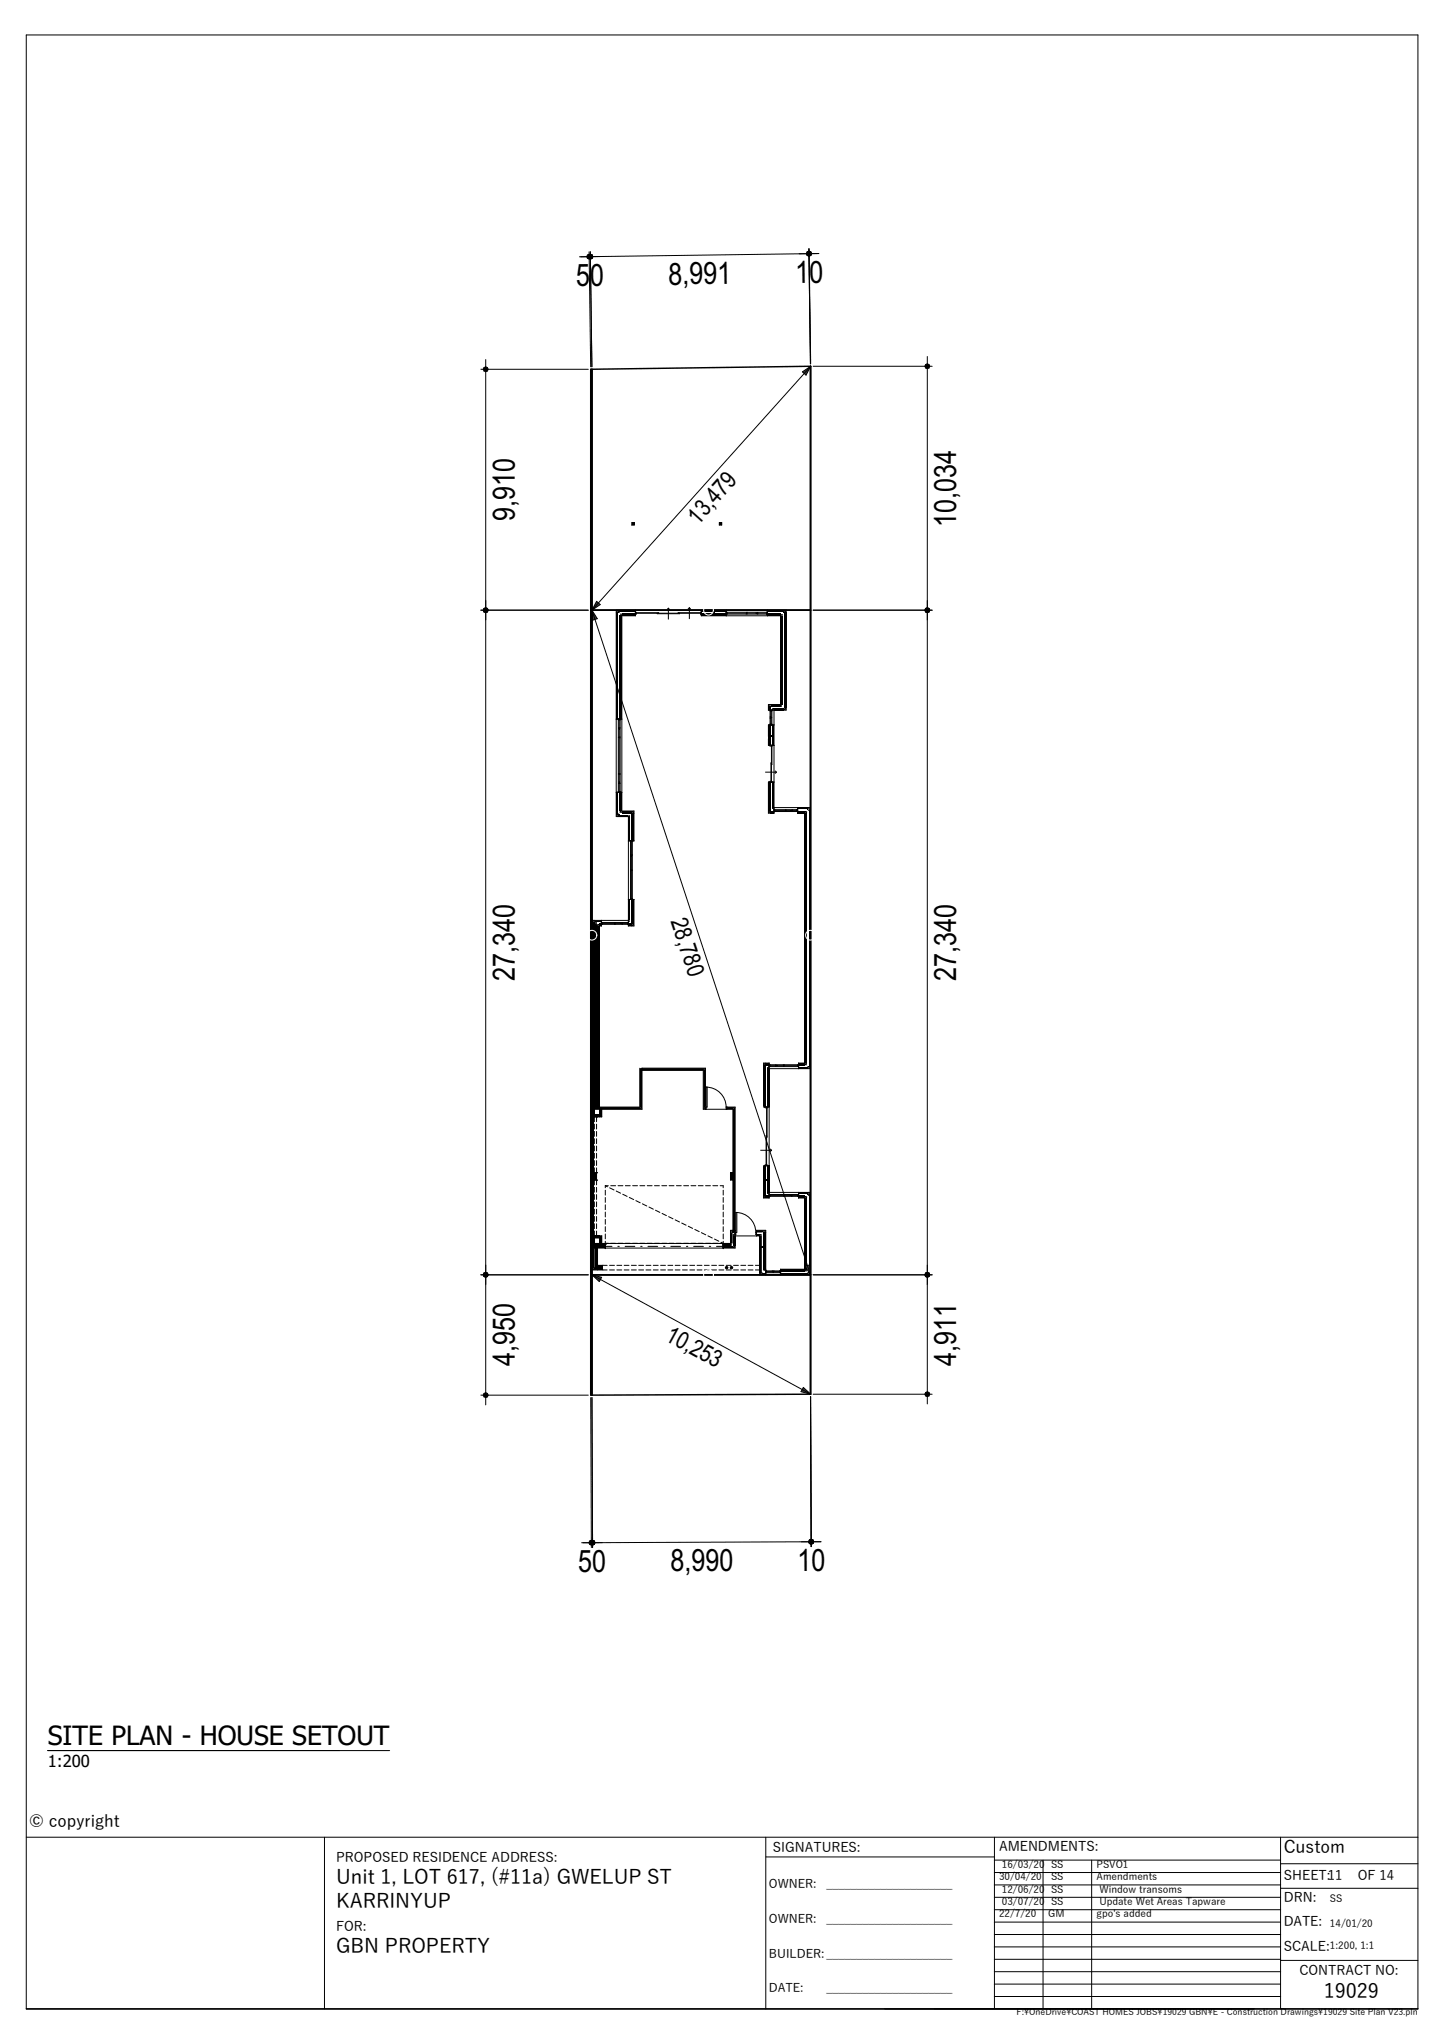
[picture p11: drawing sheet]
<svg xmlns="http://www.w3.org/2000/svg" width="297mm" height="420mm" viewBox="0 0 297 420" stroke-linecap="round" stroke-linejoin="round" font-family="sans-serif">
<g fill="none" stroke="#000" stroke-width=".21">
<path d="M5.4 7.2h286.2v406h-286.2zM5.4 377.9h286.2M66.7 377.9v35.3M157.5 377.9v35.3M204.5 377.9v35.3M263.4 377.9v35.3M157.5 381.9h47M204.5 397.9h58.9M204.5 395.3h58.9M204.5 392.8h58.9M204.5 390.2h58.9M204.5 387.7h58.9"/>
<path d="M204.5 385.1h58.9M204.5 382.6h58.9M214.5 382.6v30.6M224.5 382.6v30.6M263.4 383.3h28.2M263.4 388.4h28.2M204.5 408.1h58.9M204.5 405.5h58.9M204.5 403h58.9M204.5 400.4h58.9M204.5 410.6h58.9M263.4 403.2h28.2"/>
</g>
<!-- layer: D1  WALLS-(external) -->
<path d="M150.7 256.3h.5v.4z" fill="#000"/>
<g fill="#000">
<path d="M150.2 255.8h.5v.4zM150.7 256.3l.5 .4h-.5z"/>
<path d="M122.2 256.3h2.3v.4h-2.3z" fill-rule="evenodd"/>
<path d="M148.7 256.3h2v.4h-2z" fill-rule="evenodd"/>
</g>
<g fill="#fff">
<path d="M122.2 256.2l2.3 .1z" fill-rule="evenodd"/>
<path d="M148.7 256.2l2 .1z" fill-rule="evenodd"/>
</g>
<g fill="#000">
<path d="M150.2 255.8l.5 .4h-.5z"/>
<path d="M122.2 255.8h2.3v.4h-2.3z" fill-rule="evenodd"/>
<path d="M148.7 255.8h1.5v.4h-1.5z" fill-rule="evenodd"/>
</g>
<path d="M124.5 255.8h24.2v.9h-24.2z" fill-rule="evenodd" fill="#fff"/>
<g fill="none" stroke="#000" stroke-width=".21">
<path d="M121.7 227.7v29M122.2 229.7v24.5M122.2 227.7h9.4M123.3 228.2h-1.1v1.1M123.8 228.2h8.2M122.2 255.8h28M122.2 254.6v2.1h.2M124.5 255.9h.1M124.5 243.9v.4M124.5 244.8v1M124.5 246.3v1M124.5 247.8v1"/>
<path d="M124.5 249.3v1M124.5 250.8v1M124.5 252.3v1M124.5 253.8v1M124.5 255.3v1.5M124.5 255.7h.6M124.5 243.9h.6M124.5 243.9l.4 .2M124.5 256.4h1.4M125.4 244.3l.9 .5M125.6 255.7h1M125.6 243.9h1"/>
<path d="M126.7 245l.9 .4M127.1 256.4h.3M127.1 255.7h1M127.1 243.9h1M128.1 245.6l.9 .5M128.6 256.4h2M128.6 255.7h1M128.6 243.9h1M129.4 246.3l.9 .4M130.1 255.7h1M130.1 243.9h1M130.8 247l.9 .4"/>
<path d="M131.6 255.7h1M131.6 243.9h1M131.8 256.4h.3M132.1 247.6l.9 .4M133.1 255.7h1M133.1 243.9h1M133.3 256.4h2M133.5 248.3l.9 .4M134.6 255.7h1M134.6 243.9h1M134.8 248.9l.9 .5M136.1 255.7h1"/>
<path d="M136.1 243.9h1M136.2 249.6l.9 .4M136.5 256.4h.3M137.5 250.2l.9 .5M137.6 255.7h1M137.6 243.9h1M138 256.4h2M138.9 250.9l.9 .4M139.1 255.7h1M139.1 243.9h1M140.2 251.6l.9 .4M140.6 255.7h1"/>
<path d="M140.6 243.9h1M141.2 256.4h.3M141.6 252.2l.9 .5M142.1 255.7h1M142.1 243.9h1M142.7 256.4h2M142.9 252.9l.9 .4M143.6 255.7h1M143.6 243.9h1M144.3 253.5l.9 .5M145.1 255.7h1M145.1 243.9h1"/>
<path d="M145.6 254.2l.9 .4M145.9 256.4h.3M146.6 255.7h1M146.6 243.9h1M147 254.9l.9 .4M147.4 256.4h1.3M148.1 243.9h.6v.4M148.3 255.5l.4 .2h-.6M148.7 255.9h.1M148.7 244.8v1M148.7 246.3v1M148.7 247.8v1"/>
<path d="M148.7 249.3v1M148.7 250.8v1M148.7 252.3v1M148.7 253.8v1M148.7 255.3v1.5M151.2 256.3v.4h-28.3"/>
</g>
<path d="M122 227.7v29" fill="none" stroke="#000" stroke-width=".45"/>
<g fill="#000">
<path d="M122.2 227.7h9.4l.4 .5h-9.8z" fill-rule="evenodd"/>
<path d="M122.2 241.2h.5v1.5h-.5z" fill-rule="evenodd"/>
</g>
<g fill="#fff">
<path d="M122.2 242.7h.5v11.5h-.5z" fill-rule="evenodd"/>
<path d="M122.2 229.7h.5v11.5h-.5z" fill-rule="evenodd"/>
</g>
<g fill="none" stroke="#000" stroke-width=".21">
<path d="M122.2 189.3h-.5v38.4M123.2 190.5v17.9M123.2 208.8v18.9h-1M131.6 219.7v8M132 219.7v8.5M145.1 219.7v8.5h-.5v-8M122.2 229.7v1M122.2 231.2v1M122.2 232.7v1M122.2 234.2v1M122.2 235.7v1M122.2 237.2v1"/>
<path d="M122.2 238.7v1M122.7 229.7h.1M122.7 229.7v1M122.7 231.2v1M122.7 232.7v1M122.7 234.2v1M122.7 235.7v1M122.7 237.2v1M122.7 238.7v1M123.3 228.2v1.1h-1.1M123.8 228.2v1.5h-1.6M151.2 227.7h-1.7v.5h1.2"/>
<path d="M122.2 242.7h.5M122.2 253.2v1h.5M122.2 241.2h.5M122.2 240.2v3.5M122.2 244.2v1M122.2 245.7v1M122.2 247.2v1M122.2 248.7v1M122.2 250.2v1M122.2 251.7v1M122.7 242.7h.1M122.7 254.2h.1"/>
<path d="M122.7 241.2h.1M122.7 240.2v3.5M122.7 244.2v1M122.7 245.7v1M122.7 247.2v1M122.7 248.7v1M122.7 250.2v1M122.7 251.7v1M122.7 253.2v1"/>
</g>
<g fill="#000">
<path d="M121.7 189.3h.5v.4zM122.7 190l.1 .1zM122.8 190.1l.4 .4h-.4zM145.1 227.7v.5h-.5z"/>
<path d="M121.7 189.3l.5 .5h-.5z" fill-rule="evenodd"/>
<path d="M122.2 189.8l.6 .3v37.6h-.6z" fill-rule="evenodd"/>
<path d="M122.3 189.8h.5v.2z" fill-rule="evenodd"/>
<path d="M122.8 190h.4v.5z" fill-rule="evenodd"/>
<path d="M122.8 190.5h.4v37.2h-.4z" fill-rule="evenodd"/>
<path d="M122.2 229.3h1.1v.4h-1.1z" fill-rule="evenodd"/>
<path d="M123.3 228.2h.5v1.5h-.5z" fill-rule="evenodd"/>
<path d="M149.5 227.7h1.7l-.5 .5h-1.2z" fill-rule="evenodd"/>
</g>
<path d="M122 189.8v37.9M131.8 219.7v8.5M144.9 219.7v8.5" fill="none" stroke="#000" stroke-width=".45"/>
<path d="M145.1 227.7h4.4v.5h-4.4z" fill-rule="evenodd" fill="#fff"/>
<path d="M145.1 228.2h4.4M145.1 227.7h4.4" fill="none" stroke="#fff" stroke-width=".21"/>
<path d="M145.2 223.6a4.1 4.1 0 0 1 4.1 4.1M145.2 223.6h.2v4.1h-.3v.5h4.4v-.5h-.2M145.2 223.6v4.6M149.3 227.7v.5M151.2 227.7v25.4h-.5v-24.9" fill="none" stroke="#000" stroke-width=".21"/>
<g fill="#000">
<path d="M150.6 253.5l.1 .1zM150.8 253.8h.4v.4z"/>
<path d="M150.7 228.2l.5-.5v25.4h-.5z" fill-rule="evenodd"/>
<path d="M150.2 253.1h.5v.4z" fill-rule="evenodd"/>
<path d="M150.7 254.2h.5v2.1h-.5z" fill-rule="evenodd"/>
<path d="M150.7 253.8l.5 .4h-.5z" fill-rule="evenodd"/>
</g>
<path d="M150.7 253.8v2.4z" fill-rule="evenodd" fill="#fff"/>
<g fill="#000">
<path d="M150.2 253.1l.4 .4h-.4z"/>
<path d="M150.2 253.5l.5 .1v2.2h-.5z" fill-rule="evenodd"/>
</g>
<path d="M150.7 253.1h-.5v2.7M151.2 254.2v2.1" fill="none" stroke="#000" stroke-width=".21"/>
<g fill="#fff">
<path d="M150.7 253.7l.1 .1z"/>
<path d="M150.7 253.6v.2z" fill-rule="evenodd"/>
</g>
<g fill="#000">
<path d="M156.2 254.2l.5-.4v.4z"/>
<path d="M155.6 253.8h.6v.4h-.6z" fill-rule="evenodd"/>
<path d="M156.2 253.8h.5l-.5 .4z" fill-rule="evenodd"/>
<path d="M157 253.5l.5-.4v.4z" fill-rule="evenodd"/>
</g>
<g fill="#fff">
<path d="M150.7 253.5v.2z" fill-rule="evenodd"/>
<path d="M150.7 253.5h.5v.3h-.4z" fill-rule="evenodd"/>
<path d="M155.6 253.5h1.1v.3h-1.1z" fill-rule="evenodd"/>
</g>
<g fill="#000">
<path d="M157 253.1h.5l-.5 .4z"/>
<path d="M150.7 253.1h.5v.4h-.5z" fill-rule="evenodd"/>
<path d="M155.6 253.1h1.4v.4h-1.4z" fill-rule="evenodd"/>
</g>
<path d="M150.7 253.1h.5v1.1M157.5 253.5v-.4h-1.9v1.1h.6" fill="none" stroke="#000" stroke-width=".21"/>
<path d="M151.2 253.5h4.4v.4h-4.4z" fill-rule="evenodd" fill="#fff"/>
<path d="M151.2 253.9h4.4M151.2 253.5h4.4" fill="none" stroke="#fff" stroke-width=".21"/>
<path d="M151.2 253.1v1.1h4.4v-1.1M151.3 249.4a4.1 4.1 0 0 1 4.1 4.1M151.3 249.4v4.5h-.1M151.3 249.4h.2v4.1h-.3M155.4 253.5v.4h.2M155.4 253.5h.2" fill="none" stroke="#000" stroke-width=".21"/>
<path d="M156.7 253.5h.3l-.3 .3z" fill-rule="evenodd" fill="#fff"/>
<path d="M156.2 262.2l.5-.4v.4z" fill="#000"/>
<path d="M156.7 261.8l.3-.3v.3z" fill-rule="evenodd" fill="#fff"/>
<g fill="#000">
<path d="M156.2 254.2h.5v2.3h-.5z" fill-rule="evenodd"/>
<path d="M157 261.5l.5-.4v.4z" fill-rule="evenodd"/>
</g>
<g fill="#fff">
<path d="M156.7 253.8l.3-.3v.3z" fill-rule="evenodd"/>
<path d="M156.7 253.8h.3v2.7h-.3z" fill-rule="evenodd"/>
</g>
<path d="M157.3 253.5v3" fill="none" stroke="#000" stroke-width=".45"/>
<g fill="#000">
<path d="M156.2 261.8h.5l-.5 .4z" fill-rule="evenodd"/>
<path d="M156.2 256.7h.5v5.1h-.5z" fill-rule="evenodd"/>
</g>
<g fill="#fff">
<path d="M156.7 256.7h.3v4.8h-.3z" fill-rule="evenodd"/>
<path d="M156.7 261.5h.3l-.3 .3z" fill-rule="evenodd"/>
</g>
<path d="M157.3 256.7v4.4" fill="none" stroke="#000" stroke-width=".45"/>
<g fill="#000">
<path d="M157 261.1h.5l-.5 .4z"/>
<path d="M156.2 256.5h.5v.2h-.5z" fill-rule="evenodd"/>
</g>
<g fill="#fff">
<path d="M156.7 256.5l.1 .2z" fill-rule="evenodd"/>
<path d="M157 256.5v.2z" fill-rule="evenodd"/>
</g>
<g fill="#000">
<path d="M166.2 261.8h.5v.4z"/>
<path d="M157 256.5h.5v.2h-.5z" fill-rule="evenodd"/>
</g>
<path d="M156.2 254.2v8h.5M157.5 253.5v7.6" fill="none" stroke="#000" stroke-width=".21"/>
<path d="M166 261.5h.2v.3z" fill="#fff"/>
<g fill="#000">
<path d="M165.5 261.1h.5v.4zM166.2 261.8l.5 .4h-.5z"/>
<path d="M156.7 261.8h.8v.4h-.8z" fill-rule="evenodd"/>
<path d="M160.5 261.8h5.7v.4h-5.7z" fill-rule="evenodd"/>
</g>
<g fill="#fff">
<path d="M166 261.5l.2 .3h-.2z"/>
<path d="M157 261.5h.5v.3h-.5z" fill-rule="evenodd"/>
<path d="M160.5 261.5h5.5v.3h-5.5z" fill-rule="evenodd"/>
</g>
<g fill="#000">
<path d="M165.5 261.1l.5 .4h-.5z"/>
<path d="M160.5 261.1h5v.4h-5z" fill-rule="evenodd"/>
</g>
<path d="M157.5 261.1h3v1.1h-3z" fill-rule="evenodd" fill="#fff"/>
<path d="M157.5 261.1v1.1M157.5 261.8h3M157.5 261.4h3M157.6 261.6h2.8M157.6 261.4v.4M158.8 261.4l.2 .3 .2-.3M160.4 261.4v.4M165.5 261.1h-5v1.1M166.7 261.8v.4h-10" fill="none" stroke="#000" stroke-width=".21"/>
<path d="M166.2 245.3h.5l-.5 .4z" fill="#000"/>
<path d="M166 245.7h.2l-.2 .3z" fill="#fff"/>
<path d="M165.5 246h.5l-.5 .4zM166.2 245.7l.5-.4v.4z" fill="#000"/>
<path d="M166.5 245.7v16.1" fill="none" stroke="#000" stroke-width=".45"/>
<g fill="#fff">
<path d="M166 246l.2-.3v.3z"/>
<path d="M166 246h.2v15.5h-.2z" fill-rule="evenodd"/>
</g>
<path d="M165.8 246.4v14.7" fill="none" stroke="#000" stroke-width=".45"/>
<path d="M157.7 245.3h.5l-.5 .4zM166 246v.4h-.5z" fill="#000"/>
<path d="M165.5 246.4v14.7M166.2 245.3h.5v16.5" fill="none" stroke="#000" stroke-width=".21"/>
<path d="M157.5 245.7h.2l-.2 .3z" fill="#fff"/>
<path d="M157 246h.5l-.5 .4zM158.2 245.3v.4h-.5z" fill="#000"/>
<path d="M164.2 245.5h2" fill="none" stroke="#000" stroke-width=".45"/>
<g fill="#fff">
<path d="M157.7 245.7v.3h-.2z"/>
<path d="M157.7 245.7h.5v.3h-.5z" fill-rule="evenodd"/>
<path d="M164.2 245.7h1.8v.3h-1.8z" fill-rule="evenodd"/>
</g>
<g fill="#000">
<path d="M157.5 246v.4h-.5z"/>
<path d="M157.5 246h.7v.4h-.7z" fill-rule="evenodd"/>
<path d="M164.2 246h1.3v.4h-1.3z" fill-rule="evenodd"/>
</g>
<path d="M158.2 245.3h6v1.1h-6z" fill-rule="evenodd" fill="#fff"/>
<path d="M158.2 245.7h6M158.2 246.1h6M158.3 245.7v.4M158.3 245.9h2.8M161.1 245.7v.4M161.3 245.9h2.8M161.3 245.7v.4M162.5 245.9l.4-.2v.3zM164.1 245.7v.4M164.2 245.3v1.1h1.3M166.2 245.3h-8v1.1h-1.2v-.4" fill="none" stroke="#000" stroke-width=".21"/>
<path d="M157.7 219.4h.5v.4z" fill="#000"/>
<path d="M157.5 219.1h.2v.3z" fill="#fff"/>
<path d="M157 218.7h.5v.4z" fill="#000"/>
<path d="M158 242.7v2.6" fill="none" stroke="#000" stroke-width=".45"/>
<path d="M157.5 242.7h.2v3h-.2z" fill-rule="evenodd" fill="#fff"/>
<path d="M158 219.8v7.9M158 239.8v2.7M157.3 242.7v3.3" fill="none" stroke="#000" stroke-width=".45"/>
<path d="M157.7 219.4l.5 .4h-.5z" fill="#000"/>
<g fill="#fff">
<path d="M157.5 219.1l.2 .3h-.2z"/>
<path d="M157.5 219.4h.2v8.3h-.2z" fill-rule="evenodd"/>
<path d="M157.5 239.8h.2v2.7h-.2z" fill-rule="evenodd"/>
</g>
<path d="M157.3 219.1v8.6M157.3 239.8v2.7" fill="none" stroke="#000" stroke-width=".45"/>
<g fill="#000">
<path d="M157 218.7l.5 .4h-.5z"/>
<path d="M157 242.5h.5v.2h-.5z" fill-rule="evenodd"/>
<path d="M157.7 242.5h.5v.2h-.5z" fill-rule="evenodd"/>
</g>
<path d="M157 227.7h1.2v12.1h-1.2z" fill-rule="evenodd" fill="#fff"/>
<path d="M157.5 218.7h-.5v9h1.2M158.2 219.8v25.5M158.2 239.8h-1.2v6.2" fill="none" stroke="#000" stroke-width=".21"/>
<path d="M157 227.7v12.1" fill="none" stroke="#fff" stroke-width=".21"/>
<path d="M157.4 239.6h.4v.2h-.4z" fill-rule="evenodd" fill="#fff"/>
<path d="M157.4 239.6h.4v.2h-.4z" fill="none" stroke="#000" stroke-width=".21"/>
<path d="M157.4 227.7h.4v.2h-.4z" fill-rule="evenodd" fill="#fff"/>
<path d="M156.4 236.6h2.3M157.7 227.9l-.1 11.7 .1-6M157.8 227.9h-.4v-.2h.4l-.1 6.2M158.4 236.3l.3 .3M158.7 236.6l-.3 .2" fill="none" stroke="#000" stroke-width=".21"/>
<path d="M166.2 219.4h.5v.4z" fill="#000"/>
<path d="M166 219.1h.2v.3z" fill="#fff"/>
<path d="M165.5 218.7h.5v.4zM166.2 219.4l.5 .4h-.5z" fill="#000"/>
<path d="M164.2 219.6h2" fill="none" stroke="#000" stroke-width=".45"/>
<g fill="#fff">
<path d="M166 219.1l.2 .3h-.2z"/>
<path d="M157.7 219.1h.5v.3h-.5z" fill-rule="evenodd"/>
<path d="M164.2 219.1h1.8v.3h-1.8z" fill-rule="evenodd"/>
</g>
<g fill="#000">
<path d="M165.5 218.7l.5 .4h-.5z"/>
<path d="M157.5 218.7h.7v.4h-.7z" fill-rule="evenodd"/>
<path d="M164.2 218.7h1.3v.4h-1.3z" fill-rule="evenodd"/>
</g>
<path d="M158.2 218.7h6v1.1h-6z" fill-rule="evenodd" fill="#fff"/>
<path d="M157.5 218.7h.7v1.1h8.5v-.4M158.2 219.4h6M158.2 219h6M158.3 219.2h2.8M158.3 219v.4M159.6 219l.3 .2-.3 .1zM161.1 219v.4M161.3 219v.4M161.3 219.2h2.8M164.1 219v.4M165.5 218.7h-1.3v1.1" fill="none" stroke="#000" stroke-width=".21"/>
<path d="M166.2 166.1h.5l-.5 .5z" fill="#000"/>
<path d="M166 166.6h.2l-.2 .2z" fill="#fff"/>
<path d="M165.5 166.8h.5l-.5 .5zM166.2 166.6l.5-.5v.5z" fill="#000"/>
<path d="M166.5 166.6v52.8" fill="none" stroke="#000" stroke-width=".45"/>
<g fill="#fff">
<path d="M166 166.8l.2-.2v.2z"/>
<path d="M166 166.8h.2v52.3h-.2z" fill-rule="evenodd"/>
</g>
<path d="M165.8 167.3v51.4" fill="none" stroke="#000" stroke-width=".45"/>
<path d="M158.7 166.1h.5l-.5 .5zM165.5 167.3l.5-.5v.5z" fill="#000"/>
<path d="M165.5 167.3v15.2M166.2 166.1h.5v53.3M165.5 183v2.6M165.5 186.1v4.6M165.5 191.2v8.6M165.5 200.3v2.6M165.5 203.4v15.3" fill="none" stroke="#000" stroke-width=".21"/>
<path d="M158.5 166.6h.2l-.2 .2z" fill="#fff"/>
<path d="M158 166.8h.5l-.5 .5zM159.2 166.1v.5h-.5z" fill="#000"/>
<path d="M164 166.3h2.2" fill="none" stroke="#000" stroke-width=".45"/>
<g fill="#fff">
<path d="M158.7 166.6v.2h-.2z"/>
<path d="M158.7 166.6h.5v.2h-.5z" fill-rule="evenodd"/>
<path d="M164 166.6h2v.2h-2z" fill-rule="evenodd"/>
</g>
<g fill="#000">
<path d="M158.5 166.8v.5h-.5z"/>
<path d="M158.5 166.8h.7v.5h-.7z" fill-rule="evenodd"/>
<path d="M164 166.8h1.5v.5h-1.5z" fill-rule="evenodd"/>
</g>
<path d="M159.2 166.1h4.8v1.2h-4.8z" fill-rule="evenodd" fill="#fff"/>
<path d="M159.2 166.5h4.8M159.2 166.9h4.8M159.3 166.5v.4M159.3 166.7h2.2M161.5 166.5v.4M161.7 166.7h2.2M161.7 166.5v.4M162.6 166.7l.4-.1v.3zM163.9 166.5v.4M164 166.1v1.2h1.5M166.2 166.1h-7v1.2h-1.2v-.5" fill="none" stroke="#000" stroke-width=".21"/>
<path d="M158.7 145.6h.5v.5z" fill="#000"/>
<path d="M158.5 145.4h.2v.2z" fill="#fff"/>
<g fill="#000">
<path d="M158 144.9h.5v.5z"/>
<path d="M158.7 151.5h.5v1.8h-.5z" fill-rule="evenodd"/>
</g>
<path d="M159 160.9v5.2" fill="none" stroke="#000" stroke-width=".45"/>
<g fill="#fff">
<path d="M158.5 160.9h.2v5.7h-.2z" fill-rule="evenodd"/>
<path d="M158.5 151.5h.2v1.8h-.2z" fill-rule="evenodd"/>
</g>
<g fill="#000">
<path d="M158.7 145.6l.5 .5h-.5z"/>
<path d="M158 151.5h.5v1.8h-.5z" fill-rule="evenodd"/>
</g>
<path d="M159 149.1v2.2M158.3 160.9v5.9" fill="none" stroke="#000" stroke-width=".45"/>
<g fill="#fff">
<path d="M158.5 145.4l.2 .2h-.2z"/>
<path d="M158.5 145.6h.2v.5h-.2z" fill-rule="evenodd"/>
<path d="M158.5 149.1h.2v2.2h-.2z" fill-rule="evenodd"/>
</g>
<g fill="#000">
<path d="M158 144.9l.5 .5h-.5z"/>
<path d="M158 145.4h.5v.7h-.5z" fill-rule="evenodd"/>
<path d="M158 151.3h.5v.2h-.5z" fill-rule="evenodd"/>
<path d="M158.7 151.3h.5v.2h-.5z" fill-rule="evenodd"/>
</g>
<path d="M158.3 149.1v2.2" fill="none" stroke="#000" stroke-width=".45"/>
<g fill="#fff">
<path d="M158 146.1h1.2v3h-1.2z" fill-rule="evenodd"/>
<path d="M158 153.3h1.2v7.6h-1.2z" fill-rule="evenodd"/>
</g>
<path d="M158 152v1.3h1.2M158.4 146.1v3M158.4 146.2h.4M158.4 149h.4M158.4 147.4l.3 .2-.3 .2zM158.5 144.9h-.5v1.2h1.2v20M158.6 146.2v2.8M158.8 146.1v3M159.2 149.1h-1.2v2.4M159.2 160.9h-1.2v5.9" fill="none" stroke="#000" stroke-width=".21"/>
<path d="M158.4 160.7h.4v.2h-.4z" fill-rule="evenodd" fill="#fff"/>
<path d="M158.4 160.7h.4v.2h-.4z" fill="none" stroke="#000" stroke-width=".21"/>
<path d="M158.4 153.3h.4v.2h-.4z" fill-rule="evenodd" fill="#fff"/>
<path d="M157.4 158.8h2.3M158.7 153.5l-.1 7.2 .1-3.8M158.8 153.5h-.4v-.2h.4l-.1 3.9M159.4 158.6l.3 .2M159.7 158.8l-.3 .3" fill="none" stroke="#000" stroke-width=".21"/>
<path d="M161.2 145.6h.5v.5z" fill="#000"/>
<path d="M161 145.4h.2v.2z" fill="#fff"/>
<path d="M160.5 144.9h.5v.5zM161.2 145.6l.5 .5h-.5z" fill="#000"/>
<path d="M159.2 145.8h2" fill="none" stroke="#000" stroke-width=".45"/>
<g fill="#fff">
<path d="M161 145.4l.2 .2h-.2z"/>
<path d="M158.7 145.4h2.3v.2h-2.3z" fill-rule="evenodd"/>
</g>
<path d="M158.5 145.1h2" fill="none" stroke="#000" stroke-width=".45"/>
<path d="M161.2 125.5h.5l-.5 .5zM160.5 144.9l.5 .5h-.5z" fill="#000"/>
<path d="M158.5 144.9h2M161.7 145.6v.5h-2.5" fill="none" stroke="#000" stroke-width=".21"/>
<path d="M161 126h.2l-.2 .2z" fill="#fff"/>
<path d="M160.5 126.2h.5l-.5 .5zM161.7 125.5v.5h-.5z" fill="#000"/>
<path d="M161.5 126v19.6" fill="none" stroke="#000" stroke-width=".45"/>
<g fill="#fff">
<path d="M161 126.2l.2-.2v.2z"/>
<path d="M161 126.2h.2v19.2h-.2z" fill-rule="evenodd"/>
</g>
<path d="M160.8 126.7v18.2" fill="none" stroke="#000" stroke-width=".45"/>
<path d="M126.7 125.5l.5 .5h-.5zM160.5 126.7l.5-.5v.5z" fill="#000"/>
<path d="M160.5 126.7v18.2M161.2 125.5h.5v20.1" fill="none" stroke="#000" stroke-width=".21"/>
<path d="M127.2 126l.2 .2h-.2z" fill="#fff"/>
<g fill="#000">
<path d="M127.4 126.2l.5 .5h-.5z"/>
<path d="M146.9 125.5h2.5v.5h-2.5z" fill-rule="evenodd"/>
<path d="M157.8 125.5h3.4v.5h-3.4z" fill-rule="evenodd"/>
</g>
<g fill="#fff">
<path d="M146.9 126h2.5v.2h-2.5z" fill-rule="evenodd"/>
<path d="M157.8 126h3.2v.2h-3.2z" fill-rule="evenodd"/>
</g>
<path d="M146.9 126.4h2.5M157.8 126.4h2.7" fill="none" stroke="#000" stroke-width=".45"/>
<g fill="#000">
<path d="M126.7 125.5h.5v.5z"/>
<path d="M127.2 125.5h3.5v.5h-3.5z" fill-rule="evenodd"/>
<path d="M144.2 125.5h2.4v.5h-2.4z" fill-rule="evenodd"/>
</g>
<g fill="#fff">
<path d="M127.2 126h.2v.2z"/>
<path d="M127.4 126h3.3v.2h-3.3z" fill-rule="evenodd"/>
<path d="M144.2 126h2.4v.2h-2.4z" fill-rule="evenodd"/>
</g>
<path d="M127.9 126.4h2.8M144.2 126.4h2.4" fill="none" stroke="#000" stroke-width=".45"/>
<g fill="#000">
<path d="M127.4 126.2h.5v.5z"/>
<path d="M146.6 125.5h.3v.5h-.3z" fill-rule="evenodd"/>
<path d="M146.6 126.2h.3v.5h-.3z" fill-rule="evenodd"/>
</g>
<g fill="#fff">
<path d="M149.4 125.5h8.4v1.2h-8.4z" fill-rule="evenodd"/>
<path d="M130.7 125.5h13.5v1.2h-13.5z" fill-rule="evenodd"/>
</g>
<g fill="none" stroke="#000" stroke-width=".21">
<path d="M130.7 125.5v1.2h-2.8M144.2 125.5v1.2h16.3M149.4 125.5v1.2M149.4 125.9h8.4M149.4 126.3h8.4M149.5 125.9v.4M149.5 126.1h4M153.5 125.9v.4M153.7 126.1h4M153.7 125.9v.4M155.5 126.1l.4-.1v.3zM157.7 125.9v.4"/>
<path d="M157.8 125.5v1.2M161.2 125.5h-34.5v.5"/>
</g>
<path d="M144.1 125.9h.1v.4h-.1z" fill-rule="evenodd" fill="#fff"/>
<path d="M144.1 125.9h.1v.4h-.1z" fill="none" stroke="#000" stroke-width=".21"/>
<path d="M130.7 125.9h.1v.4h-.1z" fill-rule="evenodd" fill="#fff"/>
<path d="M130.7 125.9h.1v.4h-.1zM130.8 126.1l13.3-.1-4.6 .1M130.8 126l4.7 .1M135.2 126.1h4.6M137.5 125.1v2.3M137.5 125.1l.2 .3M137.5 125.1l-.3 .3M141.8 125v2.3M141.8 125l.2 .3M141.8 125l-.3 .3" fill="none" stroke="#000" stroke-width=".21"/>
<path d="M127.2 167.5v.5h-.5z" fill="#000"/>
<path d="M127.4 167.3v.2h-.2z" fill="#fff"/>
<path d="M126.7 167.5h.5l-.5 .5zM127.4 167.3l.5-.5v.5z" fill="#000"/>
<path d="M127 126v21.9M127 163v4.5" fill="none" stroke="#000" stroke-width=".45"/>
<g fill="#fff">
<path d="M127.2 167.3h.2l-.2 .2z"/>
<path d="M127.2 126.2h.2v21.7h-.2z" fill-rule="evenodd"/>
<path d="M127.2 163h.2v4.3h-.2z" fill-rule="evenodd"/>
</g>
<g fill="#000">
<path d="M127.4 166.8h.5l-.5 .5z"/>
<path d="M127.4 126.7h.5v21.2h-.5z" fill-rule="evenodd"/>
<path d="M127.4 163h.5v3.8h-.5z" fill-rule="evenodd"/>
</g>
<path d="M126.7 147.9h1.2v15.1h-1.2z" fill-rule="evenodd" fill="#fff"/>
<g fill="none" stroke="#000" stroke-width=".21">
<path d="M126.7 126v42h.5M127.9 126.7v40.1M126.7 147.9h1.2M127.2 147.9v15.1M127.2 159.1h.4M127.2 159.3h.4M127.2 151.6h.4M127.2 151.7h.4M127.2 148.1h.4M127.2 149.7h.3l-.1 .4zM127.4 148.1v3.5M127.4 151.7v7.4"/>
<path d="M127.4 159.3v3.5M127.6 147.9v15.1M126.7 163h1.2M127.2 162.8h.4M127.4 160.8l.1 .4h-.3z"/>
</g>
<path d="M129.2 168l.5-.5v.5z" fill="#000"/>
<path d="M129.7 167.5l.2-.2v.2z" fill="#fff"/>
<path d="M129.2 167.5h.5l-.5 .5zM129.9 167.3l.5-.5v.5z" fill="#000"/>
<path d="M127.2 167.7h2" fill="none" stroke="#000" stroke-width=".45"/>
<g fill="#fff">
<path d="M129.7 167.3h.2l-.2 .2z"/>
<path d="M127.4 167.3h2.3v.2h-2.3z" fill-rule="evenodd"/>
</g>
<path d="M127.9 167h2" fill="none" stroke="#000" stroke-width=".45"/>
<path d="M129.9 166.8h.5l-.5 .5zM129.2 189.3l.5 .5h-.5z" fill="#000"/>
<path d="M127.2 168h2M127.9 166.8h2.5v.5" fill="none" stroke="#000" stroke-width=".21"/>
<path d="M129.7 189.8l.2 .2h-.2z" fill="#fff"/>
<path d="M129.2 189.3h.5v.5zM129.9 190l.5 .5h-.5z" fill="#000"/>
<path d="M129.5 168v5M129.5 185v4.3" fill="none" stroke="#000" stroke-width=".45"/>
<g fill="#fff">
<path d="M129.7 189.8h.2v.2z"/>
<path d="M129.7 167.5h.2v5.5h-.2z" fill-rule="evenodd"/>
<path d="M129.7 185h.2v4.8h-.2z" fill-rule="evenodd"/>
</g>
<path d="M130.2 167.3v5.7M130.2 185v5" fill="none" stroke="#000" stroke-width=".45"/>
<path d="M129.9 190h.5v.5z" fill="#000"/>
<path d="M129.2 173h1.2v12h-1.2z" fill-rule="evenodd" fill="#fff"/>
<g fill="none" stroke="#000" stroke-width=".21">
<path d="M129.2 168v21.3M129.7 173v12M129.7 179.1h.4M129.7 178.9h.4M129.7 173.1h.4M129.7 175.8h.3l-.1 .4zM129.9 173.1v5.8M129.9 179.1v5.8M130.1 173v12M130.4 167.3v5.7h-1.2M129.2 185h1.2v5.5h-.5M129.7 184.9h.4"/>
<path d="M145.1 219.7h-13.1v.5h12.6M121.7 256.7v4.5h1.2M122.2 256.7v4.1h.2v-4.1M122.2 254.2h1.6v1.6h-.5v-1.2h-1.1M122.9 256.7v4.1M124 261.2h.9M124 260.3h.9M125.4 261.2h1M125.4 260.3h1M126.9 261.2h1M126.9 260.3h1M128.4 261.2h1"/>
<path d="M128.4 260.3h1M129.9 261.2h1M129.9 260.3h1M131.4 261.2h1M131.4 260.3h1M132.9 261.2h1M132.9 260.3h1M134.4 261.2h1M134.4 260.3h1M135.9 261.2h1M135.9 260.3h1M137.4 261.2h1"/>
<path d="M137.4 260.3h1M138.9 261.2h1M138.9 260.3h1M140.4 261.2h1M140.4 260.3h1M141.9 261.2h1M141.9 260.3h1M143.4 261.2h1M143.4 260.3h1M144.9 261.2h1M144.9 260.3h1M146.4 261.2h1"/>
<path d="M146.4 260.3h1M147.9 261.2h1M147.9 260.3h1M149.4 261.2h1M149.4 260.3h1M150.9 261.2h1M150.9 260.3h1M152.4 261.2h1M152.4 260.3h1M153.9 261.2h1M153.9 260.3h1M155.4 260.3h.8v.9h-.8"/>
</g>
<g fill="#000">
<path d="M122.2 189.7l.1 .1z"/>
<path d="M122.2 189.3h1.5v.5h-1.4z" fill-rule="evenodd"/>
<path d="M132 219.7h13.1l-.5 .5h-12.6z" fill-rule="evenodd"/>
<path d="M122.2 254.2h1.1v.4h-1.1z" fill-rule="evenodd"/>
<path d="M123.3 254.2h.5v1.6h-.5z" fill-rule="evenodd"/>
<path d="M122.2 260.8h.7v.4h-1.2z" fill-rule="evenodd"/>
<path d="M122.4 256.7h.5v4.1h-.5z" fill-rule="evenodd"/>
</g>
<path d="M122 256.7v4.5" fill="none" stroke="#000" stroke-width=".45"/>
<g fill="#fff">
<path d="M122.8 189.8h.9v.2h-.9z" fill-rule="evenodd"/>
<path d="M129.2 189.8h.5v.2h-.5z" fill-rule="evenodd"/>
</g>
<g fill="#000">
<path d="M123.2 190h.5v.5h-.5z" fill-rule="evenodd"/>
<path d="M129.2 190h.7v.5h-.7z" fill-rule="evenodd"/>
</g>
<path d="M123.7 189.3h5.5v1.2h-5.5z" fill-rule="evenodd" fill="#fff"/>
<path d="M122.2 189.3h7v1.2h.7M123.7 189.3v1.2h-.5M123.7 189.7h5.5M123.7 190.1h5.5M123.8 189.7v.4M123.8 189.9h2.6M126.4 189.7v.4M126.5 189.9h2.6M126.5 189.7v.4M127.6 189.9l.4-.1v.3zM129.1 189.7v.4" fill="none" stroke="#000" stroke-width=".21"/>
<path d="M122.9 260.8h1.1v.4h-1.1z" fill-rule="evenodd" fill="#000"/>
<path d="M122.9 260.7l1.1 .1z" fill-rule="evenodd" fill="#fff"/>
<g fill="#000">
<path d="M129.9 107.5h.5v.5h-.5z" fill-rule="evenodd"/>
<path d="M147.9 107.5h.5v.5h-.5z" fill-rule="evenodd"/>
<path d="M146.6 126h.3v.2h-.3z" fill-rule="evenodd"/>
<path d="M158.5 151.3h.2v.2h-.2z" fill-rule="evenodd"/>
<path d="M150.2 241.2h.5v1.5h-.5z" fill-rule="evenodd"/>
<path d="M156.8 256.5h.2v.2h-.2z" fill-rule="evenodd"/>
<path d="M157.5 242.5h.2v.2h-.2z" fill-rule="evenodd"/>
<path d="M122.9 260.3h1.1v.4h-1.1z" fill-rule="evenodd"/>
<circle cx="149.4" cy="260.7" r=".25"/>
<circle cx="150.4" cy="260.7" r=".25"/>
</g>
<g fill="none" stroke="#000" stroke-width=".21">
<path d="M129.9 107.5h.5v.5h-.5zM147.9 107.5h.5v.5h-.5zM150.2 241.2h.5v1.5h-.5zM122.9 261.2h1.1M124 260.3h-1.1v.5"/>
<circle cx="149.4" cy="260.7" r=".25"/>
<circle cx="150.4" cy="260.7" r=".25"/>
</g>
<!-- layer: B6  SITE-(setout) -->
<g fill="#000">
<circle cx="121.2" cy="52.8" r=".5"/>
<circle cx="121.4" cy="52.8" r=".5"/>
<circle cx="166.4" cy="52.2" r=".5"/>
<circle cx="99.9" cy="76" r=".5"/>
<circle cx="190.7" cy="75.3" r=".5"/>
<circle cx="99.9" cy="125.5" r=".5"/>
<circle cx="190.7" cy="125.5" r=".5"/>
<circle cx="99.9" cy="262.2" r=".5"/>
<circle cx="190.7" cy="262.2" r=".5"/>
<circle cx="99.9" cy="287" r=".5"/>
<circle cx="190.7" cy="286.8" r=".5"/>
<circle cx="121.6" cy="317.3" r=".5"/>
<circle cx="121.9" cy="317.3" r=".5"/>
<circle cx="166.8" cy="317.1" r=".5"/>
<circle cx="166.9" cy="317.1" r=".5"/>
</g>
<g fill="none" stroke="#000" stroke-width=".21">
<path d="M166.1 51.8l-.2 .4 .2 .3M166.4 51.7l.4 .1 .1 .4-.1 .3-.4 .2M166.4 51.7l-.4 .1-.1 .4 .1 .3 .4 .2M166.7 51.8l.2 .4-.2 .3M166.5 316.8l.3-.2 .4 .2 .2 .3-.2 .4-.3 .1-.4-.1-.2-.4zM166.5 316.8l-.1 .3 .1 .4M166.9 316.6l-.4 .2M167.2 316.8l.1 .3-.1 .4-.4 .1"/>
<circle cx="121.2" cy="52.8" r=".5"/>
<circle cx="121.4" cy="52.8" r=".5"/>
<circle cx="99.9" cy="76" r=".5"/>
<circle cx="190.7" cy="75.3" r=".5"/>
<circle cx="99.9" cy="125.5" r=".5"/>
<circle cx="190.7" cy="125.5" r=".5"/>
<circle cx="99.9" cy="262.2" r=".5"/>
<circle cx="190.7" cy="262.2" r=".5"/>
<circle cx="99.9" cy="287" r=".5"/>
<circle cx="190.7" cy="286.8" r=".5"/>
<circle cx="121.6" cy="317.3" r=".5"/>
<circle cx="121.9" cy="317.3" r=".5"/>
</g>
<path d="M165.6 260.5l.9-.4 .2 2.1z" fill="#3f3f3f"/>
<path d="M165.6 260.5l.9-.4 .2 2.1z" fill="none" stroke="#000" stroke-width=".21"/>
<path d="M121.7 125.5l1.1 1.7-.9 .4z" fill="#3f3f3f"/>
<path d="M121.7 125.5l1.1 1.7-.9 .4z" fill="none" stroke="#000" stroke-width=".21"/>
<path d="M165.2 285.4l1.5 1.4-1.9-.6z" fill="#3f3f3f"/>
<path d="M165.2 285.4l1.5 1.4-1.9-.6z" fill="none" stroke="#000" stroke-width=".21"/>
<path d="M121.7 262.2l2 .5-.4 .9z" fill="#3f3f3f"/>
<path d="M121.7 262.2l2 .5-.4 .9z" fill="none" stroke="#000" stroke-width=".21"/>
<path d="M165 76.5l1.7-1.2-.9 1.9z" fill="#3f3f3f"/>
<path d="M165 76.5l1.7-1.2-.9 1.9z" fill="none" stroke="#000" stroke-width=".21"/>
<path d="M122.7 123.7l.8 .6-1.8 1.2z" fill="#3f3f3f"/>
<g fill="none" stroke="#000" stroke-width=".21">
<path d="M121.2 51.8l.3 23.7M121.4 51.8l.3 23.7M166.4 51.2l.3 23.6M168.4 52.1l-49.2 .7M98.9 76h22.1M99.9 74v215M166.7 75.3l-45 50.2M167.2 75.3h24.5M190.7 73.3v215.5M98.9 125.5h22.1M121.7 125.5l45 136.7M122.7 123.7l.8 .6-1.8 1.2z"/>
<path d="M167.2 125.5h24.5M98.9 262.2h22.1M121.7 262.2l45 24.6M167.2 262.2h24.5M98.9 287h22.1M121.5 287.5l.1 30.8M121.7 287.5l.2 30.8M166.7 287.3l.1 30.8M166.7 287.3l.2 30.8M167.2 286.8h24.5M123.9 317.3h-4.3M168.9 317.1l-49 .2"/>
</g>
<path d="M121.5 76l45.2-.7v211.5l-45.2 .2z" fill="none" stroke="#000" stroke-width=".3"/>
<path d="M121.7 76v211M166.7 75.3v211.5M121.5 125.5h45.2M121.5 262.2h45.2" fill="none" stroke="#000" stroke-width=".25"/>
<g fill="none" stroke="#fff" stroke-width=".21">
<circle cx="145.7" cy="125.5" r="1"/>
<circle cx="121.7" cy="192.4" r="1"/>
<circle cx="166.7" cy="192.4" r="1"/>
<circle cx="145.7" cy="262.2" r="1"/>
</g>
<path d="M9.8 360.1h70.3" fill="none" stroke="#000" stroke-width=".21"/>
<g font-size="6.4">
<text x="118.5" y="58.8" transform="rotate(-1 118.5 58.8)">50</text>
<text x="137.5" y="58.5" transform="rotate(-1 137.5 58.5)">8,991</text>
<text x="163.6" y="58.2" transform="rotate(-1 163.6 58.2)">10</text>
<text x="105.9" y="107.2" transform="rotate(-90 105.9 107.2)">9,910</text>
<text x="196.7" y="108.3" transform="rotate(-90 196.7 108.3)">10,034</text>
<text x="105.9" y="201.8" transform="rotate(-90 105.9 201.8)">27,340</text>
<text x="196.7" y="201.8" transform="rotate(-90 196.7 201.8)">27,340</text>
<text x="105.9" y="281.1" transform="rotate(-90 105.9 281.1)">4,950</text>
<text x="196.7" y="281" transform="rotate(-90 196.7 281)">4,911</text>
<text x="118.9" y="323.3">50</text>
<text x="137.9" y="323.2">8,990</text>
<text x="164" y="323.1">10</text>
</g>
<text font-size="5.5" x="9.8" y="358.9">SITE PLAN - HOUSE SETOUT</text>
<g font-size="4.9">
<text x="143.6" y="108.1" transform="rotate(-48 143.6 108.1)">13,479</text>
<text x="137.9" y="189.4" transform="rotate(72 137.9 189.4)">28,780</text>
<text x="136.6" y="275.6" transform="rotate(29 136.6 275.6)">10,253</text>
</g>
<g font-size="4.1">
<text x="69.1" y="387.5">Unit 1, LOT 617, (#11a) GWELUP ST</text>
<text x="69.1" y="392.4">KARRINYUP</text>
<text x="69.1" y="401.6">GBN PROPERTY</text>
<text x="272.3" y="411">19029</text>
</g>
<text font-size="3.6" x="264" y="381">Custom</text>
<g font-size="3.4">
<text x="9.8" y="363.5">1:200</text>
<text x="6" y="375.8">© copyright</text>
</g>
<g font-size="2.7">
<text x="69.1" y="383">PROPOSED RESIDENCE ADDRESS:</text>
<text x="159" y="380.8">SIGNATURES:</text>
<text x="205.5" y="380.7">AMENDMENTS:</text>
<text x="264" y="386.8">SHEET:11</text>
<text x="279.2" y="386.8">OF 14</text>
<text x="264" y="391.3">DRN:</text>
<text x="69.1" y="397.2">FOR:</text>
<text x="264" y="401.2">SCALE:</text>
<text x="264" y="396.2">DATE:</text>
<text x="267.3" y="406.2">CONTRACT NO:</text>
</g>
<g font-size="2.5">
<text x="158.2" y="388.3">OWNER:</text>
<text x="170" y="388.3">_____________________</text>
<text x="158.2" y="395.6">OWNER:</text>
<text x="170" y="395.6">_____________________</text>
<text x="158.2" y="402.6">BUILDER:_____________________</text>
<text x="158.2" y="409.7">DATE:</text>
<text x="170" y="409.7">_____________________</text>
</g>
<g font-size="2.1">
<text x="205.5" y="386.7">30/04/20</text>
<text x="206.1" y="384.2">16/03/20</text>
<text x="206.1" y="389.3">12/06/20</text>
<text x="216.2" y="384.2">SS</text>
<text x="216.2" y="386.7">SS</text>
<text x="216.2" y="389.3">SS</text>
<text x="225.5" y="384.2">PSVO1</text>
<text x="225.5" y="386.7">Amendments</text>
<text x="226.1" y="389.3">Window transoms</text>
<text x="205.5" y="394.4">22/7/20</text>
<text x="206.1" y="391.8">03/07/20</text>
<text x="215.6" y="394.4">GM</text>
<text x="216.2" y="391.8">SS</text>
<text x="225.5" y="394.4">gpo's added</text>
<text x="226.1" y="391.8">Update Wet Areas Tapware</text>
<text x="273.5" y="391.2">SS</text>
<text x="273.5" y="396.3">14/01/20</text>
<text x="273.5" y="401">1:200, 1:1</text>
</g>
<text font-size="1.8" x="209.1" y="414.5">F:\OneDrive\COAST HOMES JOBS\19029 GBN\E - Construction Drawings\19029 Site Plan V23.pln</text>
</svg>
